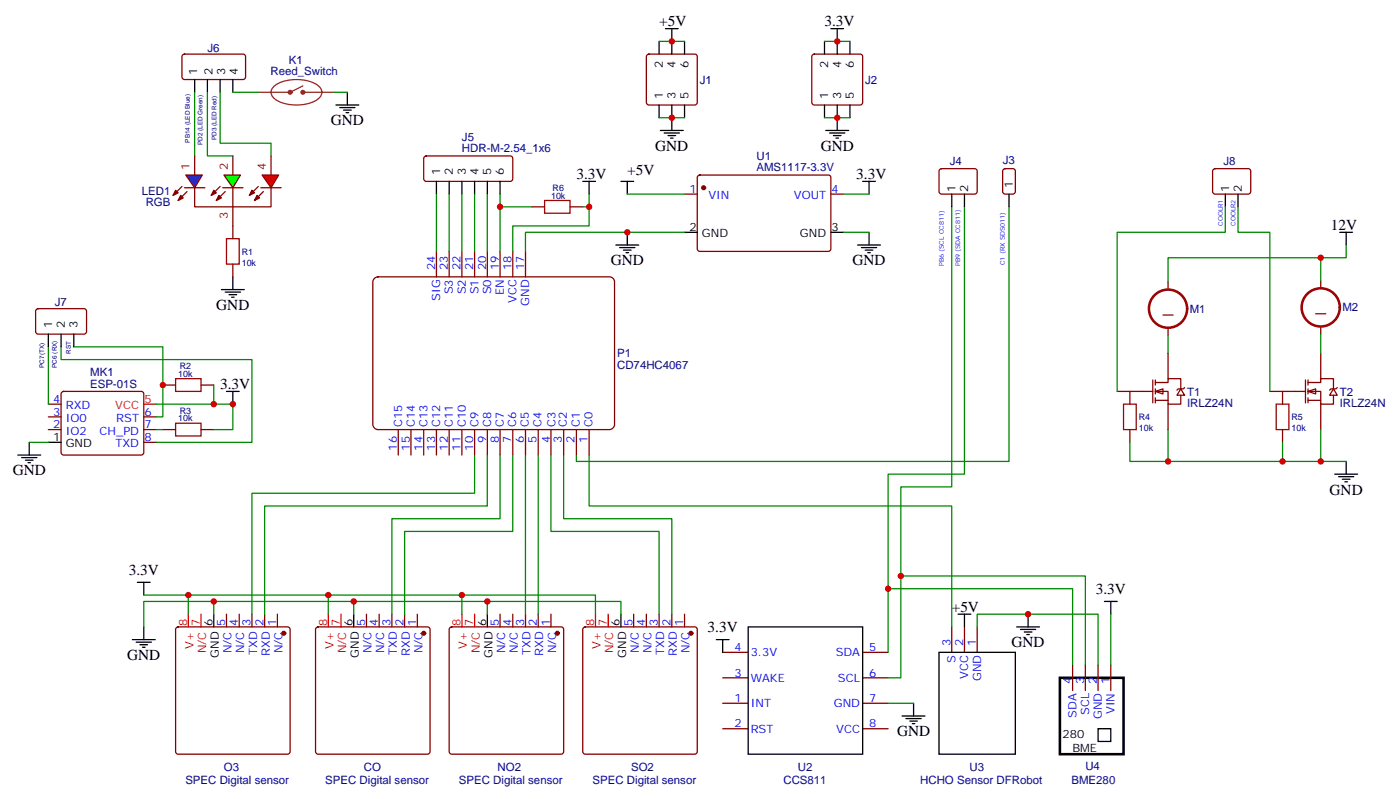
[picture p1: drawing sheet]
<svg xmlns="http://www.w3.org/2000/svg" width="388mm" height="221mm" viewBox="0 0 388 221" stroke-linecap="round" stroke-linejoin="round" font-family="sans-serif">
<path d="M103.7 77.3l1.1-.6h64.2a1.41 1.41 0 0 1 1.4 1.4v39.6a1.51 1.51 0 0 1-1.4 1.4h-64.2a1.51 1.51 0 0 1-1.4-1.4v-39.6z" fill="#fff" stroke="#800000" stroke-width=".35"/>
<g fill="none" stroke="#870000" stroke-width=".35">
<path d="M179.4 15.2l.5-.2h12.7l.5 .2 .2 .5v12.7l-.2 .5-.5 .2h-12.7l-.5-.2-.2-.5v-12.7zM225.3 15.2l.5-.2h12.7l.5 .2 .2 .5v12.7l-.3 .5-.4 .2h-12.7l-.5-.2-.2-.5v-12.7zM50.4 51.7l-2.4 2.5M51.2 52h5.6M51.9 53.1l-2.5 2.5M64.6 43.2v5.3M64.6 57.3v5.3M117.7 43.4l.5-.2 23.5 .1 .5 .6-.1 5.9-.6 .5-23.6-.1-.4-.6v-5.7zM189.8 53.8h3.5M193.6 48.7l.4-.2 35.9 .1 .5 .6-.1 20-.6 .5-35.9-.1-.5-.6v-19.8zM230.4 53.8h3.5M260.6 46.9l.5-.2 9.4 .1 .4 .6v6l-.7 .4-9.4-.1-.5-.6v-5.7z"/>
<path d="M278.2 46.9l.5-.2h2.1l.7 .5v5.9l-.4 .6-2.4 .1-.7-.5v-5.9zM121 69.7v7M124.5 69.7v7M128.1 69.7v7M131.6 69.7v7M135.1 69.7v7M138.6 69.7v7M142.2 69.7v7M145.7 69.7v7M110.4 119.1v7M113.9 119.1v7M117.5 119.1v7"/>
<path d="M121 119.1v7M124.5 119.1v7M128.1 119.1v7M131.6 119.1v7M135.1 119.1v7M138.6 119.1v7M142.2 119.1v7M145.7 119.1v7M149.2 119.1v7M152.8 119.1v7M156.3 119.1v7M159.8 119.1v7"/>
<path d="M163.3 119.1v7M48.9 173.9l.5-.2h30.3l.5 .2 .2 .5v33.9l-.2 .5-.5 .2h-30.3l-.5-.2-.2-.5v-33.9zM62.8 170.2v3.5M66.3 170.2v3.5M69.8 170.2v3.5M73.4 170.2v3.5M76.9 170.2v3.5M87.7 173.9l.5-.2h30.3l.5 .2 .2 .5v33.9l-.2 .5-.5 .2h-30.3l-.5-.2-.2-.5v-33.9zM101.6 170.2v3.5M105.1 170.2v3.5M108.7 170.2v3.5M112.2 170.2v3.5"/>
<path d="M115.7 170.2v3.5M124.8 173.9l.4-.2h30.4l.5 .2 .2 .5v33.9l-.3 .5-.4 .2h-30.4l-.5-.2-.2-.5v-33.9zM138.6 170.2v3.5M142.2 170.2v3.5M145.7 170.2v3.5M149.2 170.2v3.5M152.8 170.2v3.5M161.8 173.9l.5-.2h30.3l.5 .2 .2 .5v33.9l-.2 .5-.5 .2h-30.3l-.5-.2-.2-.5v-33.9zM175.7 170.2v3.5M179.2 170.2v3.5M182.7 170.2v3.5M186.3 170.2v3.5"/>
<path d="M189.8 170.2v3.5M263.9 173.7v7.1M267.4 173.7v7.1M270.9 173.7v7.1M200.4 180.8h7M200.4 187.9h7M200.4 194.9h7M239.2 180.8h7M239.2 187.9h7M239.2 194.9h7M297.4 184.3v7.1M300.9 184.3v7.1"/>
<path d="M304.4 184.3v7.1M308 184.3v7.1M200.4 202h7M239.2 202h7"/>
</g>
<g fill="none" stroke="#000" stroke-width=".35">
<path d="M182.7 11.5v3.5M184.5 7.9h3.5M186.3 7.9v7.1M189.8 11.5v3.5M228.6 11.5v3.5M230.4 7.9h3.5M232.1 7.9v7.1M235.7 11.5v3.5M182.7 29.1v3.5M183.1 36.2h6.3M184.1 36.9h4.3M185.2 37.6h2.1"/>
<path d="M185.9 38.3h.7M186.3 29.1v7.1M189.8 29.1v3.5M228.6 29.1v3.5M229 36.2h6.3M230 36.9h4.2M231.1 37.6h2.1M231.8 38.3h.7M232.1 29.1v7.1M235.7 29.1v3.5M121 50.3v3.5M124.5 50.3v3.5"/>
<path d="M128.1 50.3v3.5M131.6 50.3v3.5M135.1 50.3v3.5M138.6 50.3v3.5M172.2 50.3h3.5M173.9 50.3v3.5M239.2 50.3h3.5M240.9 50.3v3.5M263.9 53.8v3.5M267.4 53.8v3.5M279.8 53.8v3.5M170.7 67.9h6.4"/>
<path d="M171.8 68.6h4.2M172.9 69.3h2.1M173.6 70h.7M173.9 64.4v3.5M189.8 64.4h3.5M230.4 64.4h3.5M237.8 67.9h6.3M238.8 68.6h4.3M239.9 69.3h2.1M240.6 70h.7M240.9 64.4v3.5M36.7 177.3h6.3"/>
<path d="M37.7 178h4.3M38.1 161.4h3.5M38.8 178.7h2.1M39.5 179.4h.7M39.9 161.4v3.5M39.9 173.7v3.6M59.3 170.2v3.5M98.1 170.2v3.5M135.1 170.2v3.5M172.2 170.2v3.5M198.6 177.3h3.5M200.4 177.3v3.5"/>
<path d="M207.4 173.7h31.8v35.3h-31.8zM265.6 170.2h3.6M267.4 170.2v3.5M281.9 173.7h6.3M282.9 174.4h4.3M284 175.2h2.1M284.7 175.9h.7M285 170.2v3.5M306.2 166.7h3.5M308 166.7v3.5M250.1 198.4h6.4M251.2 199.1h4.2"/>
<path d="M252.2 199.8h2.2M253.3 194.9v3.5M260.3 180.8h21.2v28.2h-21.2zM252.9 200.6h.7M304.4 202h3.6v3.5h-3.6z"/>
</g>
<g fill="none" stroke="#008700" stroke-width=".35">
<path d="M182.7 11.5h7.1M228.6 11.5h7.1M182.7 32.6h7.1M228.6 32.6h7.1M121 53.8v15.9M124.5 53.8v15.9M128.1 53.8v15.9M131.6 53.8v15.9M135.1 53.8v15.9M138.6 53.8v15.9M163.3 53.8v8.8h-21.1v7.1M233.9 53.8h7"/>
<path d="M263.9 57.3v77.6h-14.1v53h-3.6M267.4 57.3v74.1h-21.2v49.4M279.8 57.3v70.6h-120v-1.8M189.8 64.4h-44.1v5.3M233.9 64.4h7M131.6 126.1v10.6h-61.8v33.5M135.1 126.1v14.1h-61.7v30M138.6 126.1v17.7h-29.9v26.4M142.2 126.1v21.2h-30v22.9M145.7 126.1v44.1M149.2 126.1v44.1M152.8 126.1v21.2h29.9v22.9"/>
<path d="M156.3 126.1v17.7h30v26.4M163.3 126.1v14.1h100.6v33.5M249.8 159.6h51.1v24.7M39.9 164.9h12.3v5.3M52.2 164.9h38.8v5.3M59.3 166.7h-19.4v7M91 164.9h37.1v5.3M98.1 166.7h-38.8v3.5M128.1 164.9h37v5.3M135.1 170.2v-3.5h37.1v3.5M135.1 166.7h-37v3.5M246.2 163.2h51.2v21.1"/>
<path d="M270.9 173.7v-3.5h33.5v14.1M308 170.2v14.1M246.2 194.9h7.1"/>
</g>
<g fill="#870000" stroke="#870000" stroke-width=".35">
<path d="M50.1 54.2l.7 .7-1.4 .7z"/>
<path d="M48.7 52.7l.7 .7-1.4 .8z"/>
<circle cx="195.1" cy="52" r=".53"/>
<circle cx="191.6" cy="175.5" r=".53"/>
<circle cx="154.5" cy="175.5" r=".53"/>
<circle cx="117.5" cy="175.5" r=".53"/>
<circle cx="78.7" cy="175.5" r=".53"/>
</g>
<path d="M52.2 170.2v3.5M55.7 170.2v3.5M91 170.2v3.5M94.5 170.2v3.5M128.1 170.2v3.5M131.6 170.2v3.5M165.1 170.2v3.5M168.6 170.2v3.5" fill="none" stroke="#f00" stroke-width=".35"/>
<path d="M293.9 187.9h17.6v21.1h-17.6z" fill="none" stroke="#000" stroke-width=".71"/>
<path d="M51.5 48.5h4.6l-2.1 3.5z" fill="#00f" stroke="#870000" stroke-width=".35"/>
<g fill="#870000" stroke="#870000" stroke-width=".35">
<path d="M60.7 54.2l.7 .7-1.4 .7z"/>
<path d="M59.3 52.7l.7 .7-1.4 .8z"/>
</g>
<path d="M61 51.7l-2.4 2.5M61.7 52h5.7M62.4 53.1l-2.4 2.5" fill="none" stroke="#870000" stroke-width=".35"/>
<path d="M62.1 48.5h4.6l-2.1 3.5z" fill="#0f0" stroke="#870000" stroke-width=".35"/>
<g fill="#870000" stroke="#870000" stroke-width=".35">
<path d="M71.3 54.2l.7 .7-1.4 .7z"/>
<path d="M69.8 52.7l.8 .7-1.5 .8z"/>
</g>
<path d="M71.6 51.7l-2.5 2.5M72.3 52h5.7M73 53.1l-2.4 2.5" fill="none" stroke="#870000" stroke-width=".35"/>
<path d="M72.7 48.5h4.6l-2.2 3.5z" fill="#f00" stroke="#870000" stroke-width=".35"/>
<g fill="none" stroke="#870000" stroke-width=".35">
<path d="M50.7 15.2l.5-.2h16.5l.4 .7-.1 5.9-.6 .4h-16.5l-.5-.7v-5.6zM54 52v5.3h21.1v-5.3M54 43.2v5.3M64.6 52v5.3M75.1 43.2v5.3M64.6 62.6v3.5M64.6 73.2v3.5M10.1 85.8l.5-.3 13 .1 .4 .7-.1 5.9-.6 .4-13-.1-.4-.6v-5.6zM13.4 119.1h3.5M13.4 115.5h3.5M13.4 112h3.5M17.2 108.7l.4-.2h21.6l.5 .2 .2 .5v16.2l-.3 .5-.4 .2h-21.6l-.5-.2-.2-.5v-16.2z"/>
<path d="M39.9 119.1h3.5M39.9 115.5h3.5M45.2 119.1h3.5M45.2 106.7h3.5M55.7 119.1h3.6M55.7 106.7h3.6M39.9 122.6h3.5"/>
</g>
<g fill="none" stroke="#000" stroke-width=".35">
<path d="M54 22v3.6M57.5 22v3.6M61 22v3.6M64.6 22v3.6M93.1 29.1h6.4M94.2 29.8h4.2M95.2 30.5h2.2M96 31.2h.7M96.3 25.6v3.5M64.6 76.7v3.6M13.4 92.6v3.5M16.9 92.6v3.5"/>
<path d="M20.5 92.6v3.5M61.4 80.3h6.3M62.4 81h4.3M63.5 81.7h2.1M64.2 82.4h.7M62.8 108.5h3.5M64.6 108.5v3.5M4.9 126.1h6.4M6 126.8h4.2M7.1 127.5h2.1M7.8 128.2h.7M8.1 122.6v3.5"/>
<path d="M13.4 122.6h3.5"/>
</g>
<path d="M54 25.6v17.6M57.5 25.6v17.6h7.1M61 25.6v14.1h14.1v3.5M64.6 25.6h7M92.8 25.6h3.5M13.4 96.1v15.9M16.9 96.1v3.6h52.9v22.9h-26.4M20.5 96.1h24.7v19.4h-1.8M43.4 112h21.2v7.1h-5.3M43.4 119.1h1.8M59.3 106.7v5.3M8.1 122.6h5.3" fill="none" stroke="#008700" stroke-width=".35"/>
<path d="M75.9 24a11.3 11.3 0 0 1 12.6 0 2.18 2.18 0 0 1-.6 3.7 11.6 11.6 0 0 1-12-.5 2.06 2.06 0 0 1 0-3.2zM84 23.8l-3.6 1.8h-8.8M84 25.6h8.8" fill="none" stroke="#8c2424" stroke-width=".35"/>
<g fill="none" stroke="#8c2424" stroke-width=".71">
<circle cx="80.4" cy="25.6" r=".35"/>
<circle cx="84" cy="25.6" r=".35"/>
</g>
<path d="M39.9 112h3.5" fill="none" stroke="#f00" stroke-width=".35"/>
<path d="M62.8 66.1h3.5v7.1h-3.5zM48.7 117.3h7v3.5h-7zM48.7 105h7v3.5h-7z" fill="none" stroke="#a10000" stroke-width=".35"/>
<g fill="#fff" stroke="#870000" stroke-width=".35">
<path d="M320.3 108.5l2.1-.7v1.4z"/>
<path d="M327.4 107.8l1 1.7h-2.1z"/>
</g>
<path d="M323.8 97.9v7.1M309.7 108.5h9.9M319.6 105.3v6.4M320.3 106h3.5v-1h3.6v2.8M320.3 108.5h3.5v3.5h3.6v-2.5M320.3 110.9h3.5M320.3 105.3v1.4M320.3 107.8v1.4M320.3 110.2v1.5M323.8 112v7.1M328.4 107.4l-.3 .4h-1.4l-.4 .3" fill="none" stroke="#870000" stroke-width=".35"/>
<g fill="#fff" stroke="#870000" stroke-width=".35">
<path d="M362.7 108.5l2.1-.7v1.4z"/>
<path d="M369.7 107.8l1.1 1.7h-2.1z"/>
</g>
<g fill="none" stroke="#870000" stroke-width=".35">
<path d="M147.5 57.3h3.5M158 57.3h3.6M336.4 46.9l.5-.2 9.4 .1 .5 .6-.1 6-.6 .4-9.5-.1-.4-.6v-5.7zM323.8 78.1v1.8M366.2 77.8v1.8M323.8 91.2v1.8M366.2 90.8v1.8M366.2 97.9v7.1M313.3 108.5v3.5M313.3 119.1v3.5M352.1 108.5h9.8M355.6 108.5v3.5"/>
<path d="M355.6 119.1v3.5M361.9 105.3v6.4M362.7 106h3.5v-1h3.5v2.8M362.7 108.5h3.5v3.5h3.5v-2.5M362.7 110.9h3.5M362.7 105.3v1.4M362.7 107.8v1.4M362.7 110.2v1.5M366.2 112v7.1M370.8 107.4l-.4 .4h-1.4l-.3 .3"/>
</g>
<g fill="none" stroke="#008700" stroke-width=".35">
<path d="M138.6 57.3h8.9M161.6 57.3h1.7M173.9 53.8h15.9M339.7 57.3v7.1h-30v44.1M343.3 57.3v7.1h8.8v44.1M366.2 77.8v-6.4h-42.4v6.7M373.2 67.9v3.5h-7M323.8 93v4.9M366.2 92.6v5.3M323.8 119.1v8.8h42.4v-8.8M313.3 122.6v5.3h10.5M355.6 122.6v5.3"/>
<path d="M366.2 127.9h7"/>
</g>
<path d="M161.6 50.3h3.5M163.3 50.3v3.5M339.7 53.8v3.5M343.3 53.8v3.5M371.5 64.4h3.5M373.2 64.4v3.5M370.1 131.4h6.3M371.1 132.1h4.3M372.2 132.8h2.1M372.9 133.5h.7M373.2 127.9v3.5" fill="none" stroke="#000" stroke-width=".35"/>
<g fill="none" stroke="#900" stroke-width=".71">
<circle cx="323.8" cy="85.5" r="5.3"/>
<circle cx="366.2" cy="85.2" r="5.3"/>
</g>
<path d="M322.4 87.3h2.9M364.8 87h2.8" fill="none" stroke="#900" stroke-width=".35"/>
<path d="M151 55.6h7v3.5h-7zM311.5 112h3.5v7.1h-3.5zM353.8 112h3.6v7.1h-3.6z" fill="none" stroke="#a10000" stroke-width=".35"/>
<g fill="#c00">
<circle cx="249.8" cy="159.6" r=".88"/>
<circle cx="232.1" cy="11.5" r=".88"/>
<circle cx="186.3" cy="32.6" r=".88"/>
<circle cx="98.1" cy="166.7" r=".88"/>
<circle cx="91" cy="164.9" r=".88"/>
<circle cx="173.9" cy="64.4" r=".88"/>
<circle cx="52.2" cy="164.9" r=".88"/>
<circle cx="128.1" cy="164.9" r=".88"/>
<circle cx="135.1" cy="166.7" r=".88"/>
<circle cx="59.3" cy="166.7" r=".88"/>
<circle cx="186.3" cy="11.5" r=".88"/>
<circle cx="232.1" cy="32.6" r=".88"/>
<circle cx="285" cy="170.2" r=".88"/>
<circle cx="246.2" cy="163.2" r=".88"/>
<circle cx="64.6" cy="112" r=".88"/>
<circle cx="59.3" cy="112" r=".88"/>
<circle cx="45.2" cy="106.7" r=".88"/>
<circle cx="366.2" cy="127.9" r=".88"/>
<circle cx="323.9" cy="127.9" r=".88"/>
<circle cx="355.6" cy="127.9" r=".88"/>
<circle cx="366.2" cy="71.4" r=".88"/>
<circle cx="138.6" cy="57.3" r=".88"/>
<circle cx="163.3" cy="57.3" r=".88"/>
</g>
<g font-size="4.2">
<text x="182.7" y="7.2">+5V</text>
<text x="228.6" y="7.2">3.3V</text>
<text x="91.7" y="34.7">GND</text>
<text x="181.7" y="41.8">GND</text>
<text x="227.5" y="41.8">GND</text>
<text x="159.8" y="49.6">3.3V</text>
<text x="173.9" y="48.5">+5V</text>
<text x="237.4" y="49.6">3.3V</text>
<text x="369" y="63.7">12V</text>
<text x="169.3" y="73.6">GND</text>
<text x="236.4" y="73.6">GND</text>
<text x="60" y="85.9">GND</text>
<text x="61" y="107.8">3.3V</text>
<text x="3.5" y="131.8">GND</text>
<text x="368.7" y="137.1">GND</text>
<text x="35.7" y="159.3">3.3V</text>
<text x="303.8" y="164.6">3.3V</text>
<text x="263.9" y="169.5">+5V</text>
<text x="196.2" y="175.2">3.3V</text>
<text x="280.5" y="179.4">GND</text>
<text x="35.3" y="182.9">GND</text>
<text x="248.7" y="204.1">GND</text>
</g>
<g font-size="3.2" fill="#000080">
<text x="57.5" y="14.3">J6</text>
<text x="80.1" y="17.8">K1</text>
<text x="75" y="20.7">Reed_Switch</text>
<text x="194" y="23.2">J1</text>
<text x="239.9" y="23.2">J2</text>
<text x="128.1" y="39">J5</text>
<text x="128.1" y="42.2">HDR-M-2.54_1x6</text>
<text x="209.7" y="47.4">AMS1117-3.3V</text>
<text x="209.7" y="44.3">U1</text>
<text x="263.3" y="45.7">J4</text>
<text x="278" y="45.4">J3</text>
<text x="339.2" y="45.7">J8</text>
<text x="39.3" y="54">LED1</text>
<text x="40.4" y="57.2">RGB</text>
<text x="15.2" y="84.8">J7</text>
<text x="329.8" y="86.7">M1</text>
<text x="372.2" y="86.3">M2</text>
<text x="171.1" y="99.1">P1</text>
<text x="25" y="107.5">ESP-01S</text>
<text x="25" y="104.2">MK1</text>
<text x="171.1" y="102.1">CD74HC4067</text>
<text x="329.1" y="112.8">IRLZ24N</text>
<text x="329.1" y="109.6">T1</text>
<text x="371.5" y="112.8">IRLZ24N</text>
<text x="371.5" y="109.6">T2</text>
<text x="62.1" y="213.6">O3</text>
<text x="100.9" y="213.6">CO</text>
<text x="137.9" y="213.6">NO2</text>
<text x="175" y="213.6">SO2</text>
<text x="221.2" y="213.7">U2</text>
<text x="268.8" y="213.6">U3</text>
<text x="300.9" y="213.3">U4</text>
<text x="51.4" y="217.2">SPEC Digital sensor</text>
<text x="90.2" y="217.2">SPEC Digital sensor</text>
<text x="127.2" y="217.2">SPEC Digital sensor</text>
<text x="164.3" y="217.2">SPEC Digital sensor</text>
<text x="217.2" y="217.2">CCS811</text>
<text x="255.1" y="217.2">HCHO Sensor DFRobot</text>
<text x="297.1" y="217.2">BME280</text>
</g>
<g font-size="3.2">
<text x="54.7" y="20.7" transform="rotate(-90 54.7 20.7)">1</text>
<text x="58.9" y="20.7" transform="rotate(-90 58.9 20.7)">2</text>
<text x="62.4" y="20.7" transform="rotate(-90 62.4 20.7)">3</text>
<text x="66" y="20.7" transform="rotate(-90 66 20.7)">4</text>
<text x="183.8" y="18.8" transform="rotate(-90 183.8 18.8)">2</text>
<text x="187.3" y="18.8" transform="rotate(-90 187.3 18.8)">4</text>
<text x="190.9" y="18.8" transform="rotate(-90 190.9 18.8)">6</text>
<text x="229.7" y="18.8" transform="rotate(-90 229.7 18.8)">2</text>
<text x="233.2" y="18.8" transform="rotate(-90 233.2 18.8)">4</text>
<text x="236.7" y="18.8" transform="rotate(-90 236.7 18.8)">6</text>
<text x="183.8" y="27.3" transform="rotate(-90 183.8 27.3)">1</text>
<text x="187.3" y="27.3" transform="rotate(-90 187.3 27.3)">3</text>
<text x="190.9" y="27.3" transform="rotate(-90 190.9 27.3)">5</text>
<text x="229.7" y="27.3" transform="rotate(-90 229.7 27.3)">1</text>
<text x="233.2" y="27.3" transform="rotate(-90 233.2 27.3)">3</text>
<text x="236.7" y="27.3" transform="rotate(-90 236.7 27.3)">5</text>
<text x="122.1" y="48.5" transform="rotate(-90 122.1 48.5)">1</text>
<text x="125.6" y="48.5" transform="rotate(-90 125.6 48.5)">2</text>
<text x="129.1" y="48.5" transform="rotate(-90 129.1 48.5)">3</text>
<text x="132.6" y="48.5" transform="rotate(-90 132.6 48.5)">4</text>
<text x="136.2" y="48.5" transform="rotate(-90 136.2 48.5)">5</text>
<text x="139.7" y="48.5" transform="rotate(-90 139.7 48.5)">6</text>
<text x="264.9" y="53.1" transform="rotate(-90 264.9 53.1)">1</text>
<text x="268.5" y="53.1" transform="rotate(-90 268.5 53.1)">2</text>
<text x="280.8" y="52" transform="rotate(-90 280.8 52)">1</text>
<text x="340.8" y="53.1" transform="rotate(-90 340.8 53.1)">1</text>
<text x="344.3" y="53.1" transform="rotate(-90 344.3 53.1)">2</text>
<text x="191.1" y="64">2</text>
<text x="194.6" y="65.8">GND</text>
<text x="221.8" y="65.8">GND</text>
<text x="230.5" y="64">3</text>
<text x="14.5" y="90.8" transform="rotate(-90 14.5 90.8)">1</text>
<text x="18" y="90.8" transform="rotate(-90 18 90.8)">2</text>
<text x="21.5" y="90.8" transform="rotate(-90 21.5 90.8)">3</text>
<text x="14.7" y="122.2">1</text>
<text x="18.2" y="124">GND</text>
<text x="58.9" y="173.6" transform="rotate(-90 58.9 173.6)">6</text>
<text x="97.7" y="173.6" transform="rotate(-90 97.7 173.6)">6</text>
<text x="134.8" y="173.6" transform="rotate(-90 134.8 173.6)">6</text>
<text x="171.8" y="173.6" transform="rotate(-90 171.8 173.6)">6</text>
<text x="60.7" y="182.3" transform="rotate(-90 60.7 182.3)">GND</text>
<text x="99.5" y="182.3" transform="rotate(-90 99.5 182.3)">GND</text>
<text x="136.5" y="182.3" transform="rotate(-90 136.5 182.3)">GND</text>
<text x="173.6" y="182.3" transform="rotate(-90 173.6 182.3)">GND</text>
<text x="294.6" y="204.6">280</text>
<text x="297.3" y="208.3">BME</text>
</g>
<g font-size="3.2" fill="#800">
<text x="52.6" y="47.1" transform="rotate(-90 52.6 47.1)">1</text>
<text x="63.1" y="47.1" transform="rotate(-90 63.1 47.1)">2</text>
<text x="73.7" y="47.1" transform="rotate(-90 73.7 47.1)">4</text>
<text x="63.1" y="60.8" transform="rotate(-90 63.1 60.8)">3</text>
</g>
<g font-size="3.2" fill="#00f">
<text x="191.1" y="53.4">1</text>
<text x="230.5" y="53.4">4</text>
<text x="196.4" y="55.2">VIN</text>
<text x="220.1" y="55.2">VOUT</text>
<text x="120.6" y="75" transform="rotate(-90 120.6 75)">24</text>
<text x="124.2" y="75" transform="rotate(-90 124.2 75)">23</text>
<text x="127.7" y="75" transform="rotate(-90 127.7 75)">22</text>
<text x="131.2" y="75" transform="rotate(-90 131.2 75)">21</text>
<text x="134.8" y="75" transform="rotate(-90 134.8 75)">20</text>
<text x="138.3" y="75" transform="rotate(-90 138.3 75)">19</text>
<text x="141.8" y="75" transform="rotate(-90 141.8 75)">18</text>
<text x="145.3" y="75" transform="rotate(-90 145.3 75)">17</text>
<text x="122.1" y="83.4" transform="rotate(-90 122.1 83.4)">SIG</text>
<text x="125.6" y="81.6" transform="rotate(-90 125.6 81.6)">S3</text>
<text x="129.1" y="81.6" transform="rotate(-90 129.1 81.6)">S2</text>
<text x="132.6" y="81.6" transform="rotate(-90 132.6 81.6)">S1</text>
<text x="136.2" y="81.6" transform="rotate(-90 136.2 81.6)">S0</text>
<text x="139.7" y="81.8" transform="rotate(-90 139.7 81.8)">EN</text>
<text x="143.2" y="84" transform="rotate(-90 143.2 84)">VCC</text>
<text x="146.8" y="84.7" transform="rotate(-90 146.8 84.7)">GND</text>
<text x="14.7" y="111.7">4</text>
<text x="18.2" y="113.4">RXD</text>
<text x="14.7" y="118.7">2</text>
<text x="14.7" y="115.2">3</text>
<text x="18.2" y="116.9">IO0</text>
<text x="32.2" y="116.9">RST</text>
<text x="40" y="115.2">6</text>
<text x="40" y="118.7">7</text>
<text x="111.5" y="118.4" transform="rotate(-90 111.5 118.4)">C15</text>
<text x="115" y="118.4" transform="rotate(-90 115 118.4)">C14</text>
<text x="118.5" y="118.4" transform="rotate(-90 118.5 118.4)">C13</text>
<text x="122.1" y="118.4" transform="rotate(-90 122.1 118.4)">C12</text>
<text x="125.6" y="118.4" transform="rotate(-90 125.6 118.4)">C11</text>
<text x="129.1" y="118.4" transform="rotate(-90 129.1 118.4)">C10</text>
<text x="132.6" y="118.4" transform="rotate(-90 132.6 118.4)">C9</text>
<text x="136.2" y="118.4" transform="rotate(-90 136.2 118.4)">C8</text>
<text x="139.7" y="118.4" transform="rotate(-90 139.7 118.4)">C7</text>
<text x="143.1" y="118.4" transform="rotate(-90 143.1 118.4)">C6</text>
<text x="146.6" y="118.4" transform="rotate(-90 146.6 118.4)">C5</text>
<text x="150.1" y="118.4" transform="rotate(-90 150.1 118.4)">C4</text>
<text x="154" y="118.4" transform="rotate(-90 154 118.4)">C3</text>
<text x="157.2" y="118.3" transform="rotate(-90 157.2 118.3)">C2</text>
<text x="160.7" y="118.3" transform="rotate(-90 160.7 118.3)">C1</text>
<text x="164.3" y="118.3" transform="rotate(-90 164.3 118.3)">C0</text>
<text x="18.2" y="120.5">IO2</text>
<text x="27.6" y="120.5">CH_PD</text>
<text x="32" y="124">TXD</text>
<text x="40" y="122.2">8</text>
<text x="110.1" y="124.9" transform="rotate(-90 110.1 124.9)">16</text>
<text x="113.6" y="124.9" transform="rotate(-90 113.6 124.9)">15</text>
<text x="117.1" y="124.9" transform="rotate(-90 117.1 124.9)">14</text>
<text x="120.6" y="124.9" transform="rotate(-90 120.6 124.9)">13</text>
<text x="124.2" y="124.9" transform="rotate(-90 124.2 124.9)">12</text>
<text x="127.7" y="124.9" transform="rotate(-90 127.7 124.9)">11</text>
<text x="131.2" y="124.9" transform="rotate(-90 131.2 124.9)">10</text>
<text x="134.8" y="122.8" transform="rotate(-90 134.8 122.8)">9</text>
<text x="138.3" y="122.8" transform="rotate(-90 138.3 122.8)">8</text>
<text x="141.7" y="122.9" transform="rotate(-90 141.7 122.9)">7</text>
<text x="145.2" y="122.9" transform="rotate(-90 145.2 122.9)">6</text>
<text x="148.7" y="122.9" transform="rotate(-90 148.7 122.9)">5</text>
<text x="152.6" y="122.9" transform="rotate(-90 152.6 122.9)">4</text>
<text x="155.8" y="122.8" transform="rotate(-90 155.8 122.8)">3</text>
<text x="159.3" y="122.8" transform="rotate(-90 159.3 122.8)">2</text>
<text x="162.8" y="122.8" transform="rotate(-90 162.8 122.8)">1</text>
<text x="62.4" y="173.6" transform="rotate(-90 62.4 173.6)">5</text>
<text x="66" y="173.6" transform="rotate(-90 66 173.6)">4</text>
<text x="69.5" y="173.6" transform="rotate(-90 69.5 173.6)">3</text>
<text x="73" y="173.6" transform="rotate(-90 73 173.6)">2</text>
<text x="76.6" y="173.6" transform="rotate(-90 76.6 173.6)">1</text>
<text x="101.2" y="173.6" transform="rotate(-90 101.2 173.6)">5</text>
<text x="104.8" y="173.6" transform="rotate(-90 104.8 173.6)">4</text>
<text x="108.3" y="173.6" transform="rotate(-90 108.3 173.6)">3</text>
<text x="111.8" y="173.6" transform="rotate(-90 111.8 173.6)">2</text>
<text x="115.4" y="173.6" transform="rotate(-90 115.4 173.6)">1</text>
<text x="138.3" y="173.6" transform="rotate(-90 138.3 173.6)">5</text>
<text x="141.8" y="173.6" transform="rotate(-90 141.8 173.6)">4</text>
<text x="145.3" y="173.6" transform="rotate(-90 145.3 173.6)">3</text>
<text x="148.9" y="173.6" transform="rotate(-90 148.9 173.6)">2</text>
<text x="152.4" y="173.6" transform="rotate(-90 152.4 173.6)">1</text>
<text x="175.3" y="173.6" transform="rotate(-90 175.3 173.6)">5</text>
<text x="178.9" y="173.6" transform="rotate(-90 178.9 173.6)">4</text>
<text x="182.4" y="173.6" transform="rotate(-90 182.4 173.6)">3</text>
<text x="185.9" y="173.6" transform="rotate(-90 185.9 173.6)">2</text>
<text x="189.4" y="173.6" transform="rotate(-90 189.4 173.6)">1</text>
<text x="263.5" y="179" transform="rotate(-90 263.5 179)">3</text>
<text x="267.1" y="179" transform="rotate(-90 267.1 179)">2</text>
<text x="270.6" y="179" transform="rotate(-90 270.6 179)">1</text>
<text x="64.2" y="181.1" transform="rotate(-90 64.2 181.1)">N/C</text>
<text x="67.7" y="181.1" transform="rotate(-90 67.7 181.1)">N/C</text>
<text x="71.3" y="181.6" transform="rotate(-90 71.3 181.6)">TXD</text>
<text x="74.8" y="181.9" transform="rotate(-90 74.8 181.9)">RXD</text>
<text x="78.3" y="181.1" transform="rotate(-90 78.3 181.1)">N/C</text>
<text x="103" y="181.1" transform="rotate(-90 103 181.1)">N/C</text>
<text x="106.5" y="181.1" transform="rotate(-90 106.5 181.1)">N/C</text>
<text x="110.1" y="181.6" transform="rotate(-90 110.1 181.6)">TXD</text>
<text x="113.6" y="181.9" transform="rotate(-90 113.6 181.9)">RXD</text>
<text x="117.1" y="181.1" transform="rotate(-90 117.1 181.1)">N/C</text>
<text x="140.1" y="181.1" transform="rotate(-90 140.1 181.1)">N/C</text>
<text x="143.6" y="181.1" transform="rotate(-90 143.6 181.1)">N/C</text>
<text x="147.1" y="181.6" transform="rotate(-90 147.1 181.6)">TXD</text>
<text x="150.6" y="181.9" transform="rotate(-90 150.6 181.9)">RXD</text>
<text x="154.2" y="181.1" transform="rotate(-90 154.2 181.1)">N/C</text>
<text x="177.1" y="181.1" transform="rotate(-90 177.1 181.1)">N/C</text>
<text x="180.6" y="181.1" transform="rotate(-90 180.6 181.1)">N/C</text>
<text x="184.1" y="181.6" transform="rotate(-90 184.1 181.6)">TXD</text>
<text x="187.7" y="181.9" transform="rotate(-90 187.7 181.9)">RXD</text>
<text x="191.2" y="181.1" transform="rotate(-90 191.2 181.1)">N/C</text>
<text x="203.7" y="180.4">4</text>
<text x="208.1" y="181.9">3.3V</text>
<text x="231.7" y="181.9">SDA</text>
<text x="240.9" y="180.4">5</text>
<text x="264.9" y="183.7" transform="rotate(-90 264.9 183.7)">S</text>
<text x="203.7" y="187.5">3</text>
<text x="208.1" y="188.9">WAKE</text>
<text x="232.3" y="188.9">SCL</text>
<text x="240.9" y="187.5">6</text>
<text x="268.5" y="188.1" transform="rotate(-90 268.5 188.1)">VCC</text>
<text x="272" y="188.8" transform="rotate(-90 272 188.8)">GND</text>
<text x="297" y="189.6" transform="rotate(-90 297 189.6)">4</text>
<text x="300.6" y="189.6" transform="rotate(-90 300.6 189.6)">3</text>
<text x="304.1" y="189.6" transform="rotate(-90 304.1 189.6)">2</text>
<text x="307.6" y="189.6" transform="rotate(-90 307.6 189.6)">1</text>
<text x="203.7" y="194.6">1</text>
<text x="208.1" y="196">INT</text>
<text x="231.2" y="196">GND</text>
<text x="240.9" y="194.6">7</text>
<text x="309" y="198" transform="rotate(-90 309 198)">VIN</text>
<text x="203.7" y="201.6">2</text>
<text x="208.1" y="203">RST</text>
<text x="231.9" y="203">VCC</text>
<text x="240.9" y="201.6">8</text>
<text x="298.4" y="198.9" transform="rotate(-90 298.4 198.9)">SDA</text>
<text x="302" y="198.2" transform="rotate(-90 302 198.2)">SCL</text>
<text x="305.5" y="199.4" transform="rotate(-90 305.5 199.4)">GND</text>
</g>
<g font-size="3.2" fill="#f00">
<text x="32" y="113.4">VCC</text>
<text x="40" y="111.7">5</text>
<text x="51.9" y="173.6" transform="rotate(-90 51.9 173.6)">8</text>
<text x="55.4" y="173.6" transform="rotate(-90 55.4 173.6)">7</text>
<text x="90.7" y="173.6" transform="rotate(-90 90.7 173.6)">8</text>
<text x="94.2" y="173.6" transform="rotate(-90 94.2 173.6)">7</text>
<text x="127.7" y="173.6" transform="rotate(-90 127.7 173.6)">8</text>
<text x="131.2" y="173.6" transform="rotate(-90 131.2 173.6)">7</text>
<text x="164.7" y="173.6" transform="rotate(-90 164.7 173.6)">8</text>
<text x="168.3" y="173.6" transform="rotate(-90 168.3 173.6)">7</text>
<text x="53.6" y="179.8" transform="rotate(-90 53.6 179.8)">V+</text>
<text x="92.4" y="179.8" transform="rotate(-90 92.4 179.8)">V+</text>
<text x="129.5" y="179.8" transform="rotate(-90 129.5 179.8)">V+</text>
<text x="166.5" y="179.8" transform="rotate(-90 166.5 179.8)">V+</text>
<text x="57.1" y="181.1" transform="rotate(-90 57.1 181.1)">N/C</text>
<text x="96" y="181.1" transform="rotate(-90 96 181.1)">N/C</text>
<text x="133" y="181.1" transform="rotate(-90 133 181.1)">N/C</text>
<text x="170" y="181.1" transform="rotate(-90 170 181.1)">N/C</text>
</g>
<g font-size="2.5" fill="#000080">
<text x="153.2" y="53">R6</text>
<text x="152.8" y="55.1">10k</text>
<text x="67" y="70.6">R1</text>
<text x="67" y="73.6">10k</text>
<text x="49.4" y="104.5">10k</text>
<text x="49.9" y="102.3">R2</text>
<text x="49.4" y="116.8">10k</text>
<text x="49.9" y="114.7">R3</text>
<text x="315.7" y="119.5">10k</text>
<text x="315.7" y="116.4">R4</text>
<text x="358.1" y="119.5">10k</text>
<text x="358.1" y="116.4">R5</text>
</g>
<g font-size="1.8" fill="#000080">
<text x="52.6" y="39.5" transform="rotate(-90 52.6 39.5)">PB14 (LED Blue)</text>
<text x="56.1" y="40.2" transform="rotate(-90 56.1 40.2)">PD2 (LED Green)</text>
<text x="60" y="38.8" transform="rotate(-90 60 38.8)">PD3 (LED Red)</text>
<text x="12.3" y="101.9" transform="rotate(-90 12.3 101.9)">PC7(TX)</text>
<text x="15.8" y="101.9" transform="rotate(-90 15.8 101.9)">PC6 (RX)</text>
<text x="19.7" y="98" transform="rotate(-90 19.7 98)">RST</text>
</g>
<g font-size="1.8" fill="#00f">
<text x="339" y="62.6" transform="rotate(-90 339 62.6)">COOLR1</text>
<text x="342.5" y="62.6" transform="rotate(-90 342.5 62.6)">COOLR2</text>
<text x="261.7" y="73.8" transform="rotate(-90 261.7 73.8)">PB6 (SCL CC811)</text>
<text x="266.2" y="73.8" transform="rotate(-90 266.2 73.8)">PB9 (SDA CC811)</text>
<text x="278.6" y="73.4" transform="rotate(-90 278.6 73.4)">C1 (RX SDS011)</text>
</g>
</svg>
